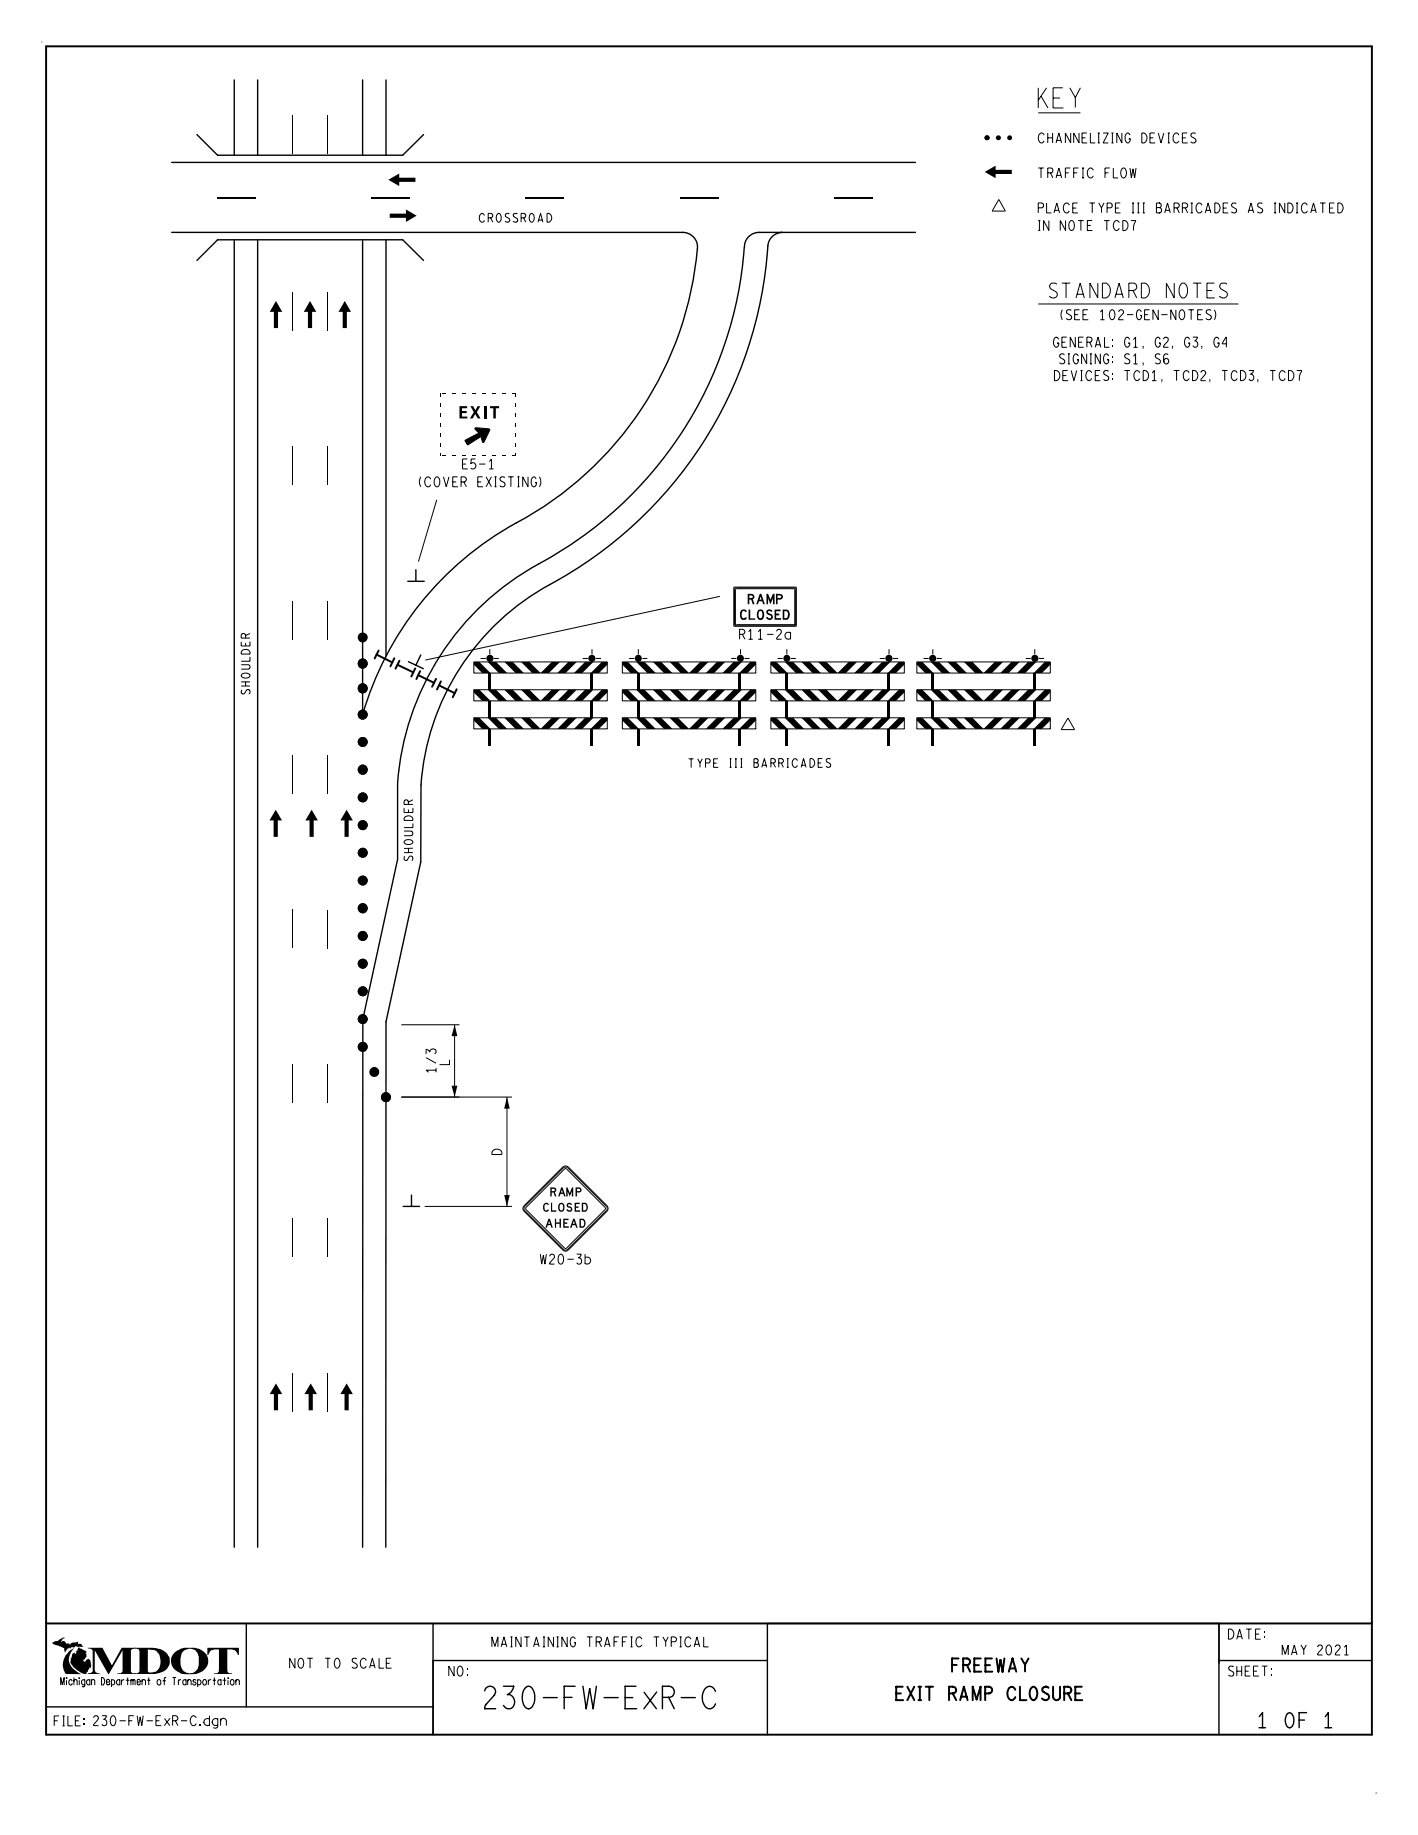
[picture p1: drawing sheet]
<svg xmlns="http://www.w3.org/2000/svg" width="216mm" height="279mm" viewBox="0 0 216 279" stroke-linecap="round" stroke-linejoin="round" font-family="sans-serif">
<g fill="#000">
<path d="M67 59.9l.1 .5zM67.3 59.9h.5zM68.8 59.9h.6zM70.4 59.9h.5zM71.9 59.9h.5zM73.4 59.9h.5zM74.9 59.9h.6zM76.4 59.9h.6zM78 59.9h.5zM78.5 59.9v.5zM67 69l.1 .4zM67 67.5l.1 .6z"/>
<path d="M67 66l.1 .5zM67 64.5l.1 .5zM67 63l.1 .5zM67 61.4l.1 .5zM67.3 69.4l.5 .1zM68.8 69.4l.6 .1zM70.4 69.4l.5 .1zM71.9 69.4l.5 .1zM73.4 69.4l.5 .1zM74.9 69.4l.6 .1zM76.4 69.4l.6 .1zM78 69.4l.5 .1z"/>
<path d="M78.5 69v.4zM78.5 67.5v.6zM78.5 66v.5zM78.5 64.5v.5zM78.5 63v.5zM78.5 61.4v.5z"/>
<path d="M59.3 32.5h2.5v-.6l1.6 .9-1.6 1v-.6h-2.5z" fill-rule="evenodd"/>
<path d="M59.1 27.4l1.7-1v.7h2.5v.6h-2.5v.6z" fill-rule="evenodd"/>
<path d="M42 45.8l1 1.7h-.7v2.5h-.6v-2.5h-.6z" fill-rule="evenodd"/>
<path d="M47.2 45.8l1 1.7h-.7v2.5h-.6v-2.5h-.7z" fill-rule="evenodd"/>
<path d="M52.5 45.8l.9 1.7h-.6v2.5h-.6v-2.5h-.7z" fill-rule="evenodd"/>
<path d="M42 123.3l.9 1.6h-.6v2.5h-.6v-2.5h-.7z" fill-rule="evenodd"/>
<path d="M47.4 123.3l1 1.6h-.6v2.5h-.7v-2.5h-.6z" fill-rule="evenodd"/>
<path d="M52.8 123.3l.9 1.6h-.6v2.5h-.6v-2.5h-.7z" fill-rule="evenodd"/>
<path d="M42 210.6l1 1.7h-.7v2.4h-.6v-2.4h-.6z" fill-rule="evenodd"/>
<path d="M47.3 210.6l1 1.7h-.7v2.4h-.6v-2.4h-.6z" fill-rule="evenodd"/>
<path d="M52.8 210.6l.9 1.7h-.6v2.4h-.6v-2.4h-.7z" fill-rule="evenodd"/>
<path d="M10.4 251.5l.9-.6a2.14 2.14 0 0 0 .1 3.4l.9 .6h-2.3a2.55 2.55 0 0 1 .4-3.4z" fill-rule="evenodd"/>
<path d="M7.9 250.2l.5-.3h.4l.3-.3a.75 .75 0 0 1 .8-.2h-.1a.49 .49 0 0 0-.4 .6l.1-.2v.1h.3l.3 .4a.39 .39 0 0 1 .6 .1l.1-.2 .2-.1h.6l.1-.1h.2v.3a.46 .46 0 0 1 .6 .2l.2 .3-.6-.1v.2a.64 .64 0 0 0-1 0l-.2-.1-.2 .2v-.1l-.3 .1v-.1l-.5 .7-.2-.7h-.1l-.1-.1-.3-.2v.2l-1.1-.5z" fill-rule="evenodd"/>
<path d="M11.9 250.9l.5 .1 .7 .4 .1 .2h-.1v.1l.1 .1v.5l-.3 .3-.2 .1 .1 .3h.2l.1-.3 .4-.1 .3 .2 .1 1.1-.1 .1-.1-.1-.2 .3h-.1v.3l-.2 .2v.2a3.5 3.5 0 0 1-2.3-1.4 .62 .62 0 0 1-.1-.8l-.1-.1 .1-.1 .3-.8h.2l.1-.2v.3l.1-.1-.1 .2 .2-.2v-.3l.3-.1-.1-.1z" fill-rule="evenodd"/>
<path d="M13.4 250.9h2.2l1.4 2.7 1.5-2.7h2.2v.1l-.6 .1-.2 .3v3.1l.2 .2 .6 .1v.1h-2.8v-.1l.6-.1 .2-.2v-3.2l-2.1 3.6h-.1l-2.1-3.6v3a.64 .64 0 0 0 .8 .5v.1h-1.8v-.1l.6-.2 .1-.2v-3l-.1-.3-.6-.1z" fill-rule="evenodd"/>
<path d="M20.5 250.9h3v.3l-1-.1v3.4a.88 .88 0 0 0 1 .1v.3h-3v-.1l.5-.1 .2-.2v-3.1l-.1-.3-.6-.1z" fill-rule="evenodd"/>
<path d="M23.5 250.9a2.2 2.2 0 0 1 2.4 2 1.89 1.89 0 0 1-1.8 1.9l-.6 .1v-.3h.1a1.69 1.69 0 0 0 .7-2.3v-.3l-.5-.6-.3-.2z" fill-rule="evenodd"/>
<path d="M26.6 251.6l.9-.6 .5-.1h.9v.1a1.38 1.38 0 0 0-1.4 1.5 1.68 1.68 0 0 0 1.4 2.3v.1a2.21 2.21 0 0 1-2-.5 1.79 1.79 0 0 1-.3-2.8z" fill-rule="evenodd"/>
<path d="M28.9 250.9a2.56 2.56 0 0 1 2.8 1.5 2.17 2.17 0 0 1-2.5 2.5h-.3v-.1a1.36 1.36 0 0 0 1.4-1.2v-1.3l-.3-.7a1.06 1.06 0 0 0-1.1-.6z" fill-rule="evenodd"/>
<path d="M31.6 250.9h4.8v1.1h-.2l-.2-.4a.78 .78 0 0 0-.7-.5h-.7v3.5a.63 .63 0 0 0 .7 .2v.1h-2.7v-.1l.5-.1 .2-.1v-3.5a1.27 1.27 0 0 0-1.4 .5l-.2 .4h-.1z" fill-rule="evenodd"/>
<circle cx="150.3" cy="21" r=".38"/>
<circle cx="152" cy="21" r=".38"/>
<circle cx="153.7" cy="21" r=".38"/>
<circle cx="55.2" cy="97.1" r=".75"/>
<circle cx="55.2" cy="108.8" r=".75"/>
<circle cx="55.2" cy="104.8" r=".77"/>
<circle cx="55.2" cy="101" r=".77"/>
<circle cx="55.2" cy="113" r=".75"/>
<circle cx="55.2" cy="117.2" r=".77"/>
<circle cx="55.2" cy="113" r=".76"/>
<circle cx="55.2" cy="121.4" r=".76"/>
<circle cx="55.2" cy="129.8" r=".76"/>
<circle cx="55.2" cy="134.1" r=".75"/>
<circle cx="55.2" cy="125.6" r=".75"/>
<circle cx="55.2" cy="138.3" r=".77"/>
<circle cx="55.2" cy="155.2" r=".76"/>
<circle cx="55.2" cy="150.9" r=".76"/>
<circle cx="55.2" cy="142.5" r=".76"/>
<circle cx="55.2" cy="146.7" r=".75"/>
<circle cx="55.2" cy="159.4" r=".75"/>
<circle cx="55.2" cy="159.4" r=".76"/>
<circle cx="57" cy="163.2" r=".76"/>
<circle cx="58.8" cy="167.1" r=".76"/>
</g>
<g fill="none" stroke="#000" stroke-width=".3">
<path d="M7 7.1h201.9v257h-201.9zM57.3 99.7l2.4 1.2M57.6 99.1l-.6 1.2M60 100.2l-.6 1.3M60.5 101.2l2.4 1.2M60.8 100.6l-.6 1.2M63.2 101.8l-.6 1.2M63.7 102.8l2.4 1.2M64 102.2l-.6 1.2M66.4 103.4l-.6 1.2M66.9 104.4l2.4 1.2M67.1 103.8l-.6 1.2"/>
<path d="M69.5 105l-.6 1.2M7 247.2h201.9"/>
</g>
<g fill="none" stroke="#000" stroke-width=".21">
<path d="M35.7 12.2v11.4M39.2 12.2v11.4M55.2 12.2v11.4M58.8 12.2v11.4M26.1 35.4h77.9a2.24 2.24 0 0 1 2.2 2.4 52.8 52.8 0 0 1-28.8 42.5 48.9 48.9 0 0 0-22.2 28.5v-72.3M26.1 24.7h113.3M30 39.7l3.1-3.2h28.2l3.2 3.2M30 20.5l3.1 3.1h28.2l3.2-3.1M35.7 36.5v199.1M39.2 36.5v199.1M58.8 36.5v63.4M113.3 37.7a59.9 59.9 0 0 1-32.6 48.9 41.6 41.6 0 0 0-20.2 32.6v11.6l-5.3 24.4v80.4"/>
<path d="M119.1 35.4a2.23 2.23 0 0 0-2.2 2.1 63.5 63.5 0 0 1-34.4 52.2 37.9 37.9 0 0 0-18.4 29.8v11.7l-5.3 24.4-.1 80M139.4 35.4h-23.8a2.23 2.23 0 0 0-2.3 2.3M62.1 88.5h2.5M63.3 86.7v1.8M64.1 99.7l-.8 1.6M62.2 100.8l2.3 1M61.4 183.7h2.5M62.7 182v1.7M7 259.9h58.9M37.5 247.2v12.7M65.9 247.2v16.9M65.9 252.8h50.9"/>
<path d="M185.6 247.2v16.9M185.6 252.8h23.3M185.7 247.2h-68.9v16.9"/>
</g>
<g fill="none" stroke="#000" stroke-width=".15">
<path d="M6.4 6.4h-.1M44.6 17.6v5.8M49.9 17.6v5.8M44.6 44.5v5.8M49.9 44.5v5.9M44.6 67.9v5.9M49.9 68v5.9M44.6 91.5v5.8M49.9 91.5v5.9M44.6 115v5.9M49.9 115v5.9M44.6 138.5v5.9"/>
<path d="M49.9 138.5v5.9M44.6 162v5.9M49.9 162v5.9M44.6 185.5v5.9M49.9 185.6v5.8M44.6 209v5.9M49.9 209.1v5.8M209.6 273h-.1"/>
</g>
<path d="M33 30.1h5.9M56.5 30.1h5.9M80 30.1h5.9M103.5 30.1h5.9M127.1 30.1h5.8" fill="none" stroke="#000" stroke-width=".18"/>
<path d="M74.9 174.9h1.6v.9h-1.6z" fill="#fff"/>
<g fill="none" stroke="#000" stroke-width=".15">
<path d="M74.6 98.8v.8M90.1 98.8v.8M97.2 98.8v.8M109.6 90.8l-44.8 9.7M112.7 98.8v.8M142 98.8v.8M157.6 98.8v.8M72.1 109.3h20.4v1.7h-20.4zM72.1 105h20.4v1.7h-20.4zM72.1 100.8h20.4v1.7h-20.4zM73.2 100.3h.8M75.2 100.3h.8"/>
<path d="M88.7 100.3h.8M90.7 100.3h.8M92.5 110.9v.1M94.8 109.3h20.3v1.7h-20.3zM94.8 105h20.3v1.7h-20.3zM94.8 100.8h20.3v1.7h-20.3zM95.8 100.3h.8M97.8 100.3h.8M111.3 100.3h.8M113.3 100.3h.8M115.1 110.9v.1M139.6 109.3h20.3v1.7h-20.3z"/>
<path d="M139.6 105h20.3v1.7h-20.3zM139.6 100.8h20.3v1.7h-20.3zM140.6 100.3h.8M142.6 100.3h.8M156.2 100.3h.8M158.2 100.3h.8M159.9 110.9v.1M61.1 167h16.9M77.2 167v16.7M64.7 183.7h13.3"/>
</g>
<g fill="#000">
<path d="M77.2 167l.4 1.8h-.8zM76.8 182h.8l-.4 1.7z"/>
<path d="M149.9 26.2l1.7-1v.7h2.5v.6h-2.5v.6z" fill-rule="evenodd"/>
<path d="M72.1 105h.9l1.7 1.7h-1.3l-1.3-1.3z" fill-rule="evenodd"/>
<path d="M72.1 100.8h.9l1.7 1.7h-1.3l-1.3-1.3z" fill-rule="evenodd"/>
<path d="M72.1 109.3h.9l1.7 1.7h-1.3l-1.3-1.3z" fill-rule="evenodd"/>
<path d="M74.3 105h1.2l1.7 1.7h-1.2z" fill-rule="evenodd"/>
<path d="M74.3 100.8h1.2l1.7 1.7h-1.2z" fill-rule="evenodd"/>
<path d="M74.3 109.3h1.2l1.7 1.7h-1.2z" fill-rule="evenodd"/>
<path d="M76.8 105h1.3l1.7 1.7h-1.3z" fill-rule="evenodd"/>
<path d="M76.8 100.8h1.3l1.7 1.7h-1.3z" fill-rule="evenodd"/>
<path d="M76.8 109.3h1.3l1.7 1.7h-1.3z" fill-rule="evenodd"/>
<path d="M79.3 105h1.3l1.7 1.7h-1.3z" fill-rule="evenodd"/>
<path d="M79.3 100.8h1.3l1.7 1.7h-1.3z" fill-rule="evenodd"/>
<path d="M79.3 109.3h1.3l1.7 1.7h-1.3z" fill-rule="evenodd"/>
<path d="M82.3 106.7l1.7-1.7h1.3l-1.7 1.7z" fill-rule="evenodd"/>
<path d="M82.3 102.5l1.7-1.7h1.3l-1.7 1.7z" fill-rule="evenodd"/>
<path d="M82.3 111l1.7-1.7h1.3l-1.7 1.7z" fill-rule="evenodd"/>
<path d="M84.8 106.7l1.7-1.7h1.3l-1.7 1.7z" fill-rule="evenodd"/>
<path d="M84.8 102.5l1.7-1.7h1.3l-1.7 1.7z" fill-rule="evenodd"/>
<path d="M84.8 111l1.7-1.7h1.3l-1.7 1.7z" fill-rule="evenodd"/>
<path d="M87.4 106.7l1.7-1.7h1.2l-1.6 1.7z" fill-rule="evenodd"/>
<path d="M87.4 102.5l1.7-1.7h1.2l-1.6 1.7z" fill-rule="evenodd"/>
<path d="M87.4 111l1.7-1.7h1.2l-1.6 1.7z" fill-rule="evenodd"/>
<path d="M91.6 105h.9v.4l-1.3 1.3h-1.3z" fill-rule="evenodd"/>
<path d="M91.6 100.8h.9v.4l-1.3 1.3h-1.3z" fill-rule="evenodd"/>
<path d="M91.6 109.3h.9v.4l-1.3 1.3h-1.3z" fill-rule="evenodd"/>
<path d="M94.8 105h.8l1.7 1.7h-1.3l-1.2-1.3z" fill-rule="evenodd"/>
<path d="M94.8 100.8h.8l1.7 1.7h-1.3l-1.2-1.3z" fill-rule="evenodd"/>
<path d="M94.8 109.3h.8l1.7 1.7h-1.3l-1.2-1.3z" fill-rule="evenodd"/>
<path d="M96.9 105h1.2l1.7 1.7h-1.2z" fill-rule="evenodd"/>
<path d="M96.9 100.8h1.2l1.7 1.7h-1.2z" fill-rule="evenodd"/>
<path d="M96.9 109.3h1.2l1.7 1.7h-1.2z" fill-rule="evenodd"/>
<path d="M99.4 105h1.3l1.7 1.7h-1.3z" fill-rule="evenodd"/>
<path d="M99.4 100.8h1.3l1.7 1.7h-1.3z" fill-rule="evenodd"/>
<path d="M99.4 109.3h1.3l1.7 1.7h-1.3z" fill-rule="evenodd"/>
<path d="M102 105h1.2l1.7 1.7h-1.3z" fill-rule="evenodd"/>
<path d="M102 100.8h1.2l1.7 1.7h-1.3z" fill-rule="evenodd"/>
<path d="M102 109.3h1.2l1.7 1.7h-1.3z" fill-rule="evenodd"/>
<path d="M104.9 106.7l1.7-1.7h1.3l-1.7 1.7z" fill-rule="evenodd"/>
<path d="M104.9 102.5l1.7-1.7h1.3l-1.7 1.7z" fill-rule="evenodd"/>
<path d="M104.9 111l1.7-1.7h1.3l-1.7 1.7z" fill-rule="evenodd"/>
<path d="M107.5 106.7l1.6-1.7h1.3l-1.7 1.7z" fill-rule="evenodd"/>
<path d="M107.5 102.5l1.6-1.7h1.3l-1.7 1.7z" fill-rule="evenodd"/>
<path d="M107.5 111l1.6-1.7h1.3l-1.7 1.7z" fill-rule="evenodd"/>
<path d="M110 106.7l1.7-1.7h1.3l-1.7 1.7z" fill-rule="evenodd"/>
<path d="M110 102.5l1.7-1.7h1.3l-1.7 1.7z" fill-rule="evenodd"/>
<path d="M110 111l1.7-1.7h1.3l-1.7 1.7z" fill-rule="evenodd"/>
<path d="M114.2 105h.9v.4l-1.3 1.3h-1.3z" fill-rule="evenodd"/>
<path d="M114.2 100.8h.9v.4l-1.3 1.3h-1.3z" fill-rule="evenodd"/>
<path d="M114.2 109.3h.9v.4l-1.3 1.3h-1.3z" fill-rule="evenodd"/>
<path d="M139.6 105h.8l1.7 1.7h-1.2l-1.3-1.3z" fill-rule="evenodd"/>
<path d="M139.6 100.8h.8l1.7 1.7h-1.2l-1.3-1.3z" fill-rule="evenodd"/>
<path d="M139.6 109.3h.8l1.7 1.7h-1.2l-1.3-1.3z" fill-rule="evenodd"/>
<path d="M141.7 105h1.3l1.7 1.7h-1.3z" fill-rule="evenodd"/>
<path d="M141.7 100.8h1.3l1.7 1.7h-1.3z" fill-rule="evenodd"/>
<path d="M141.7 109.3h1.3l1.7 1.7h-1.3z" fill-rule="evenodd"/>
<path d="M144.3 105h1.2l1.7 1.7h-1.3z" fill-rule="evenodd"/>
<path d="M144.3 100.8h1.2l1.7 1.7h-1.3z" fill-rule="evenodd"/>
<path d="M144.3 109.3h1.2l1.7 1.7h-1.3z" fill-rule="evenodd"/>
<path d="M146.8 105h1.3l1.7 1.7h-1.3z" fill-rule="evenodd"/>
<path d="M146.8 100.8h1.3l1.7 1.7h-1.3z" fill-rule="evenodd"/>
<path d="M146.8 109.3h1.3l1.7 1.7h-1.3z" fill-rule="evenodd"/>
<path d="M149.8 106.7l1.6-1.7h1.3l-1.7 1.7z" fill-rule="evenodd"/>
<path d="M149.8 102.5l1.6-1.7h1.3l-1.7 1.7z" fill-rule="evenodd"/>
<path d="M149.8 111l1.6-1.7h1.3l-1.7 1.7z" fill-rule="evenodd"/>
<path d="M152.3 106.7l1.7-1.7h1.3l-1.7 1.7z" fill-rule="evenodd"/>
<path d="M152.3 102.5l1.7-1.7h1.3l-1.7 1.7z" fill-rule="evenodd"/>
<path d="M152.3 111l1.7-1.7h1.3l-1.7 1.7z" fill-rule="evenodd"/>
<path d="M154.8 106.7l1.7-1.7h1.3l-1.7 1.7z" fill-rule="evenodd"/>
<path d="M154.8 102.5l1.7-1.7h1.3l-1.7 1.7z" fill-rule="evenodd"/>
<path d="M154.8 111l1.7-1.7h1.3l-1.7 1.7z" fill-rule="evenodd"/>
<path d="M159.1 105h.8v.4l-1.3 1.3h-1.2z" fill-rule="evenodd"/>
<path d="M159.1 100.8h.8v.4l-1.3 1.3h-1.2z" fill-rule="evenodd"/>
<path d="M159.1 109.3h.8v.4l-1.3 1.3h-1.2z" fill-rule="evenodd"/>
<circle cx="74.6" cy="100.2" r=".54"/>
<circle cx="90.1" cy="100.2" r=".55"/>
<circle cx="97.2" cy="100.2" r=".54"/>
<circle cx="112.7" cy="100.2" r=".55"/>
<circle cx="142" cy="100.2" r=".55"/>
<circle cx="157.6" cy="100.2" r=".54"/>
</g>
<g fill="none" stroke="#000" stroke-width=".32">
<path d="M74.6 102.5v2.5M74.6 106.7v2.6M74.6 111v2.5M90 102.5v2.5M90 106.7v2.6M90 111v2.5M97.2 102.5v2.5M97.2 106.7v2.6M97.2 111v2.5M112.6 102.5v2.5M112.6 106.7v2.6M112.6 111v2.5"/>
<path d="M142 102.5v2.5M142 106.7v2.6M142 111v2.5M157.5 102.5v2.5M157.5 106.7v2.6M157.5 111v2.5"/>
</g>
<path d="M157.1 12.4h8.4v5h-8.4z" fill="#fff"/>
<path d="M158.1 17.2h6.4M66.5 76.1l-2.8 9.4" fill="none" stroke="#000" stroke-width=".15"/>
<g fill="#fff">
<path d="M66.4 160.8h2.5v3.1h-2.5z"/>
<path d="M64.4 159.2h2.5v4.7h-2.5z"/>
</g>
<g fill="none" stroke="#000" stroke-width=".15">
<path d="M152.1 30.4l1 1.7h-2zM158.1 46.3h30.5M72.3 65.2l2.2 .1 .1 .2-1 1.9-.2-.1-.2-.8-2 1.3-.4-.7 2.1-1.2-.6-.6zM111.7 89.4h9.5v6h-9.5zM112 89.5h9l.1 .3v5.3l-.2 .2-8.9-.1-.2-.2v-5.2zM112 89.7h9v5.4h-9zM119.8 98.8v.8M135.4 98.8v.8M117.4 109.3h20.3v1.7h-20.3zM117.4 105h20.3v1.7h-20.3zM117.4 100.8h20.3v1.7h-20.3zM118.4 100.3h.8"/>
<path d="M120.4 100.3h.8M133.9 100.3h.8M136 100.3h.7M137.7 110.9v.1M162.6 109.3l1 1.8h-2zM61.1 156h8.9M69.2 156v11M61.1 167h8.9M79.8 183.6l5.9-5.9a.64 .64 0 0 1 .8 0l5.9 5.9a.64 .64 0 0 1 0 .8l-5.9 5.9a.58 .58 0 0 1-.8 0l-5.9-5.9a.58 .58 0 0 1 0-.8zM79.9 183.7l5.9-5.9 .4-.1 6.1 6 .1 .4-6 6.1-.4 .1-6.1-6-.1-.2zM80.1 183.9l6-6 6.1 6.1-6.1 6.1-6-6z"/>
</g>
<g fill="#000">
<path d="M69.2 156l.4 1.8h-.8zM68.8 165.3h.8l-.4 1.7z"/>
<path d="M72.3 65.2l2.2 .1 .1 .2-1 1.9-.2-.1-.2-.8-2 1.3-.4-.7 2.1-1.2-.6-.6z" fill-rule="evenodd"/>
<path d="M117.4 105h.8l1.7 1.7h-1.3l-1.2-1.3z" fill-rule="evenodd"/>
<path d="M117.4 100.8h.8l1.7 1.7h-1.3l-1.2-1.3z" fill-rule="evenodd"/>
<path d="M117.4 109.3h.8l1.7 1.7h-1.3l-1.2-1.3z" fill-rule="evenodd"/>
<path d="M119.5 105h1.3l1.6 1.7h-1.2z" fill-rule="evenodd"/>
<path d="M119.5 100.8h1.3l1.6 1.7h-1.2z" fill-rule="evenodd"/>
<path d="M119.5 109.3h1.3l1.6 1.7h-1.2z" fill-rule="evenodd"/>
<path d="M122 105h1.3l1.7 1.7h-1.3z" fill-rule="evenodd"/>
<path d="M122 100.8h1.3l1.7 1.7h-1.3z" fill-rule="evenodd"/>
<path d="M122 109.3h1.3l1.7 1.7h-1.3z" fill-rule="evenodd"/>
<path d="M124.6 105h1.2l1.7 1.7h-1.2z" fill-rule="evenodd"/>
<path d="M124.6 100.8h1.2l1.7 1.7h-1.2z" fill-rule="evenodd"/>
<path d="M124.6 109.3h1.2l1.7 1.7h-1.2z" fill-rule="evenodd"/>
<path d="M127.5 106.7l1.7-1.7h1.3l-1.7 1.7z" fill-rule="evenodd"/>
<path d="M127.5 102.5l1.7-1.7h1.3l-1.7 1.7z" fill-rule="evenodd"/>
<path d="M127.5 111l1.7-1.7h1.3l-1.7 1.7z" fill-rule="evenodd"/>
<path d="M130.1 106.7l1.7-1.7h1.2l-1.7 1.7z" fill-rule="evenodd"/>
<path d="M130.1 102.5l1.7-1.7h1.2l-1.7 1.7z" fill-rule="evenodd"/>
<path d="M130.1 111l1.7-1.7h1.2l-1.7 1.7z" fill-rule="evenodd"/>
<path d="M132.6 106.7l1.7-1.7h1.3l-1.7 1.7z" fill-rule="evenodd"/>
<path d="M132.6 102.5l1.7-1.7h1.3l-1.7 1.7z" fill-rule="evenodd"/>
<path d="M132.6 111l1.7-1.7h1.3l-1.7 1.7z" fill-rule="evenodd"/>
<path d="M136.8 105h.9v.4l-1.3 1.3h-1.3z" fill-rule="evenodd"/>
<path d="M136.8 100.8h.9v.4l-1.3 1.3h-1.3z" fill-rule="evenodd"/>
<path d="M136.8 109.3h.9v.4l-1.3 1.3h-1.3z" fill-rule="evenodd"/>
<circle cx="119.8" cy="100.2" r=".54"/>
<circle cx="135.3" cy="100.2" r=".55"/>
</g>
<path d="M119.8 102.5v2.5M119.8 106.7v2.6M119.8 111v2.5M135.2 102.5v2.5M135.2 106.7v2.6M135.2 111v2.5" fill="none" stroke="#000" stroke-width=".32"/>
<text font-size="3.4" x="73.8" y="260.2">230-FW-ExR-C</text>
<text font-size="3" x="158.1" y="16.4">KEY</text>
<g font-size="2.3">
<text x="159.8" y="45.4">STANDARD NOTES</text>
<text x="191.6" y="263.1">1 OF 1</text>
</g>
<g font-size="2">
<text x="138.7" y="254.5">FREEWAY</text>
<text x="129.5" y="258.9">EXIT RAMP CLOSURE</text>
</g>
<text font-size="1.9" x="69.6" y="63.7">EXIT</text>
<g font-size="1.6">
<text x="112.7" y="94.4">CLOSED</text>
<text x="113.8" y="92">RAMP</text>
</g>
<g font-size="1.5">
<text x="158.1" y="21.8">CHANNELIZING DEVICES</text>
<text x="158.1" y="27.1">TRAFFIC FLOW</text>
<text x="158.1" y="35.1">IN NOTE TCD7</text>
<text x="158.1" y="32.4">PLACE TYPE III BARRICADES AS INDICATED</text>
<text x="160.4" y="52.9">GENERAL: G1, G2, G3, G4</text>
<text x="161.5" y="48.7">(SEE 102-GEN-NOTES)</text>
<text x="159.9" y="57.9">DEVICES: TCD1, TCD2, TCD3, TCD7</text>
<text x="161.3" y="55.4">SIGNING: S1, S6</text>
<text x="70.4" y="71.4">E5-1</text>
<text x="63.9" y="74.1">(COVER EXISTING)</text>
<text x="112.6" y="97.3">R11-2a</text>
<text x="66.4" y="163.4" transform="rotate(-90 66.4 163.4)">1/3</text>
<text x="68.4" y="162.1" transform="rotate(-90 68.4 162.1)">L</text>
<text x="76.4" y="175.8" transform="rotate(-90 76.4 175.8)">D</text>
<text x="82.3" y="192.5">W20-3b</text>
<text x="74.9" y="250.8">MAINTAINING TRAFFIC TYPICAL</text>
<text x="187" y="249.6">DATE:</text>
<text x="194.6" y="252">MAY 2021</text>
<text x="41.9" y="254">NOT TO SCALE</text>
<text x="68.3" y="255.2">NO:</text>
<text x="187" y="255.2">SHEET:</text>
<text x="8.3" y="262.8">FILE:230-FW-ExR-C.dgn</text>
</g>
<g font-size="1.4">
<text x="82.7" y="184.5">CLOSED</text>
<text x="83.8" y="182.2">RAMP</text>
<text x="83" y="186.9">AHEAD</text>
</g>
<g font-size="1.3">
<text x="73" y="33.8">CROSSROAD</text>
<text x="38.1" y="105.7" transform="rotate(-90 38.1 105.7)">SHOULDER</text>
<text x="104.9" y="116.9">TYPE III BARRICADES</text>
<text x="62.9" y="131" transform="rotate(-90 62.9 131)">SHOULDER</text>
</g>
<text font-size="1.1" x="9.2" y="256.6">Michigan Department of Transportation</text>
</svg>
